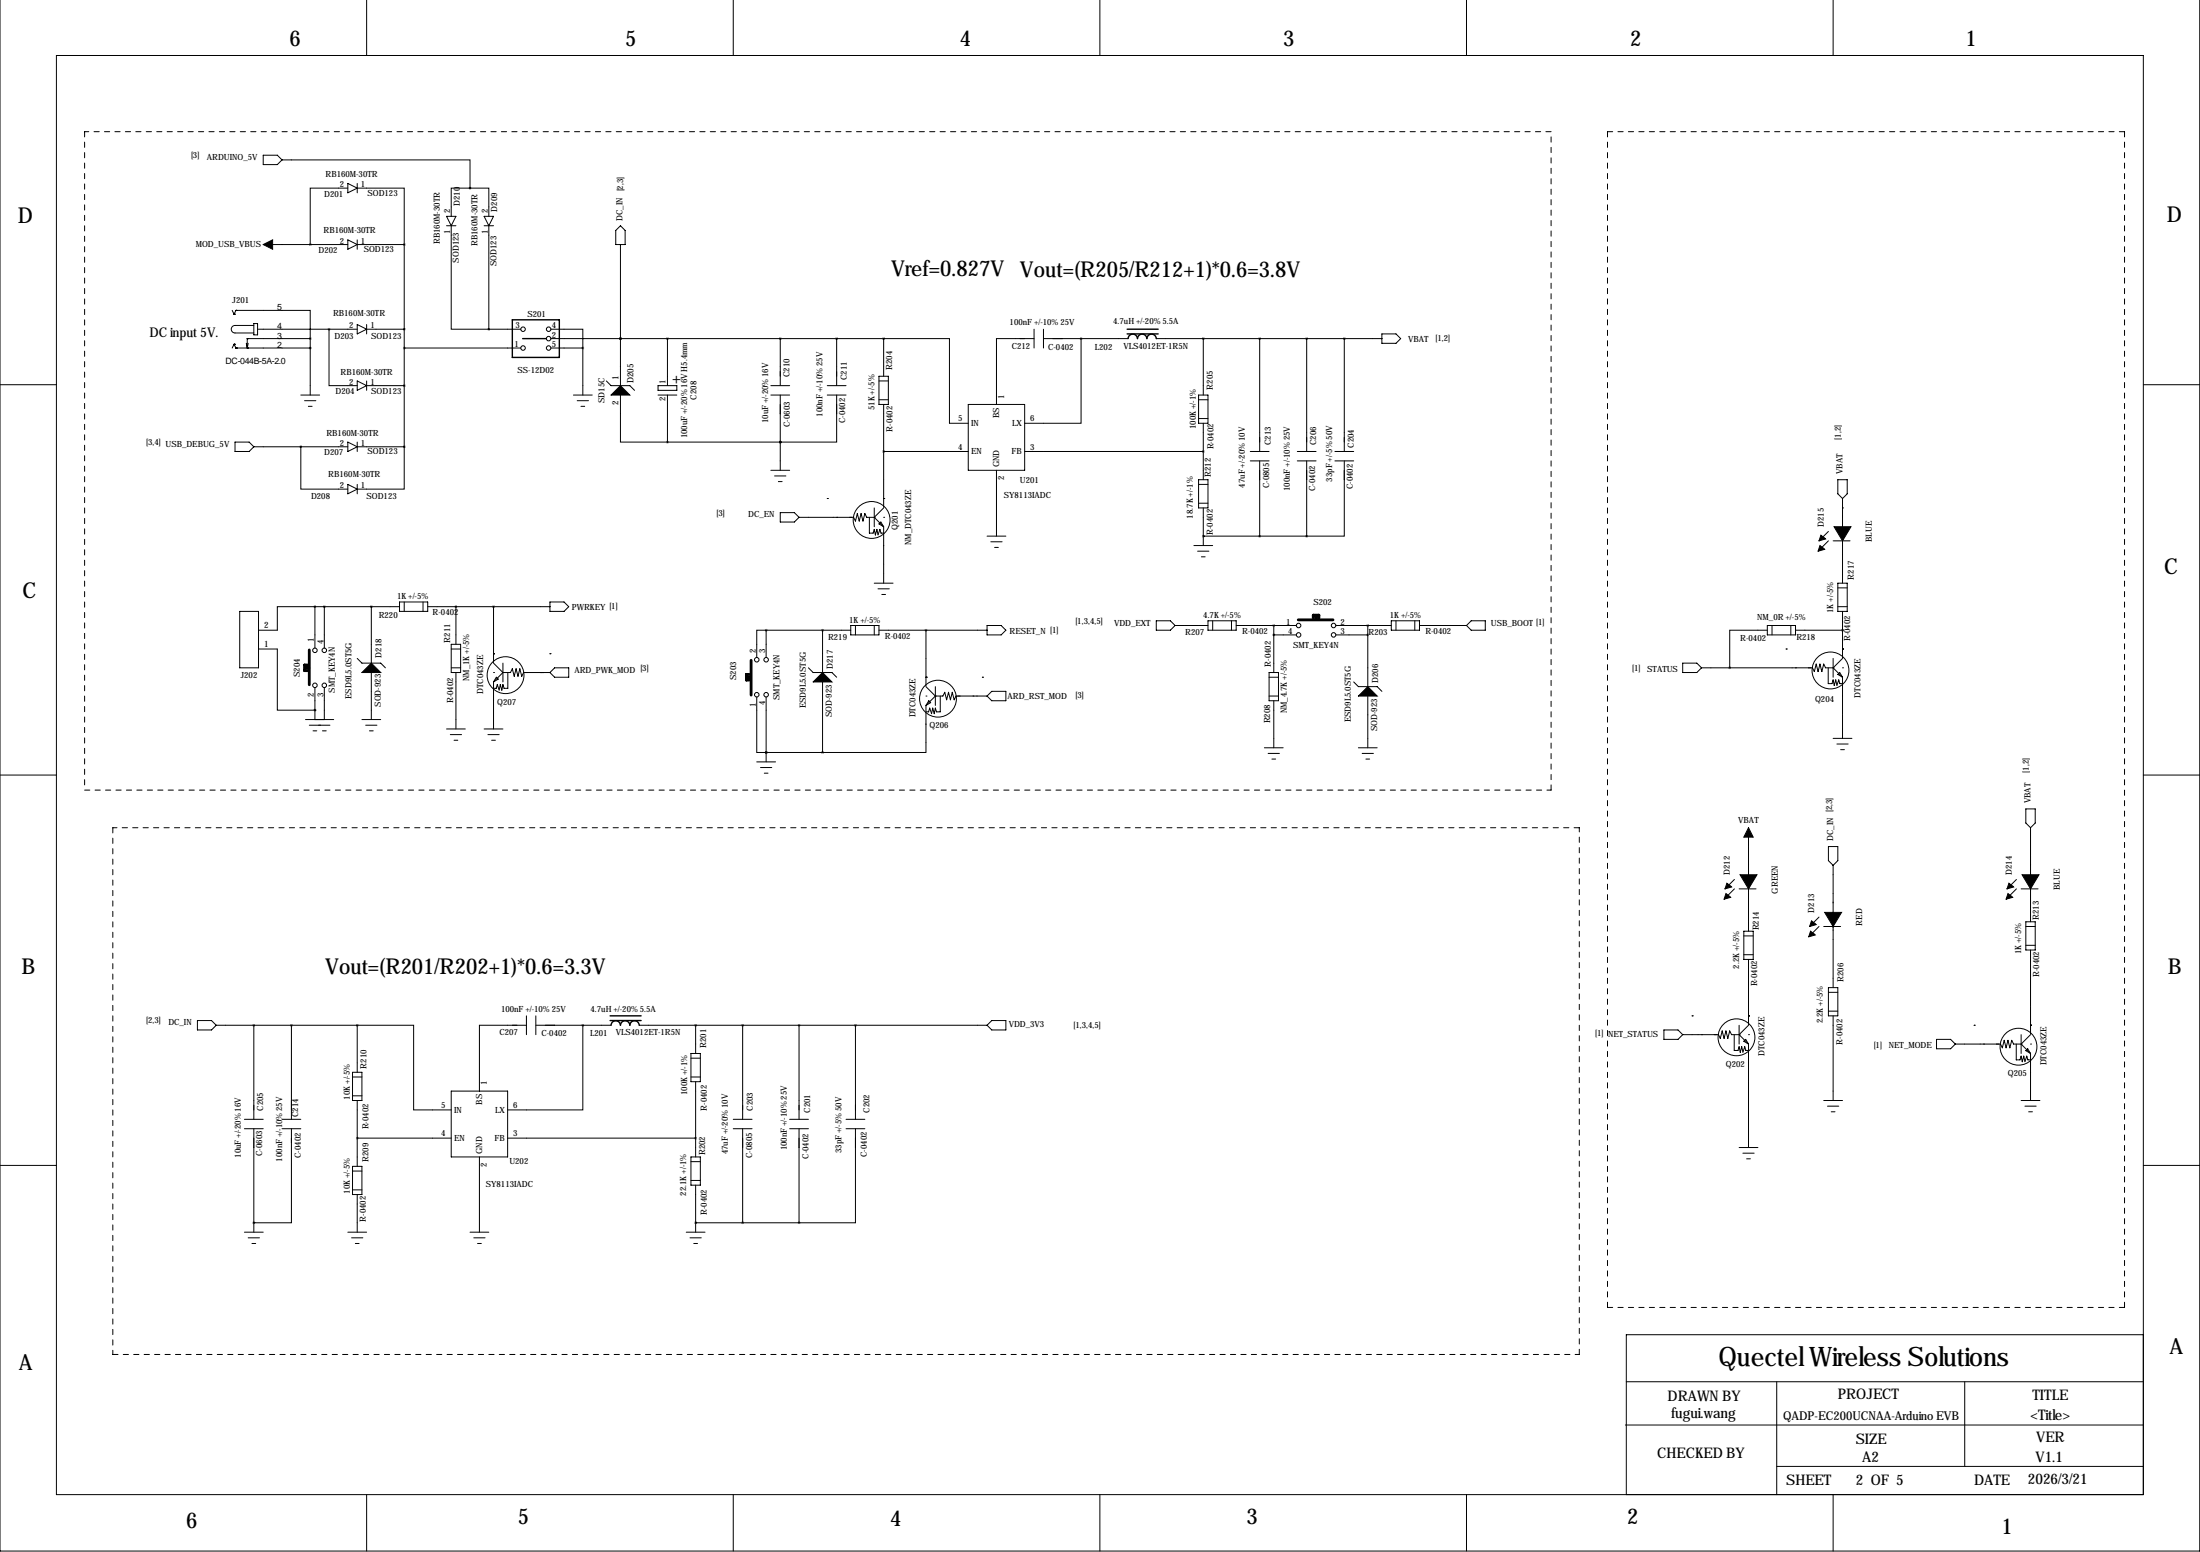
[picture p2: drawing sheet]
<svg xmlns="http://www.w3.org/2000/svg" width="594mm" height="419mm" viewBox="0 0 594 419" stroke-linecap="round" stroke-linejoin="round" font-family="sans-serif">
<g fill="none" stroke="#000" stroke-width=".27">
<path d="M0 -.1v418.9h594.4v-418.8M99.1 -.1v15.1M198.1 -.1v15.1M297.2 -.1v15.1M396.2 -.1v15.1M495.3 -.1v15.1M15.2 15h563.9v388.6h-563.9zM71.1 41.9h3.8l1.3 1.3-1.3 1.2h-3.8zM76.2 43.2h50.8v7.6M94 50.8h-10.2v15.2M94 49.5l2.5 1.3-2.5 1.3zM96.5 50.8h12.7v15.2"/>
<path d="M96.5 49.5v2.6M120.6 58.4h2.6l-1.3 2.6zM127 50.8h5.1v7.6M127 50.8h-5.1v7.6M130.8 58.4h2.5l-1.2 2.6zM71.1 66h22.9M94 64.8l2.5 1.2-2.5 1.3zM96.5 64.8v2.5M96.5 66h12.7M109.2 66v54.6M120.6 61h2.6M121.9 61v27.9h10.2"/>
<path d="M130.8 61h2.5M132.1 61v27.9M167.6 66v38.1M167.6 61l1.3 1.2v3.8h-2.5v-3.8zM62.7 83.8l.5 1M63.2 84.8h.1M63.2 93h.1M63.2 93l.6 1M63.2 93l-.5 1M63.8 83.8h.1M63.8 94h.1M63.8 83.8h20v7.6"/>
<path d="M63.8 94h20M63.8 83.8l-.6 1M66.5 92.7l.3 1.3M66.8 91.4h.1M66.8 94h.1M66.8 91.4h17M66.8 91.4v2.6M67.1 92.7l-.3 1.3M68.6 87.9h-5.1a1.02 1.02 0 0 0-1 1 1.02 1.02 0 0 0 1 1h5.1M68.6 87.4h1v3h-1zM69.6 88.9h26.9M83.8 91.4v15.3"/>
<path d="M88.9 88.9v15.2h7.6M96.5 87.6l2.6 1.3-2.6 1.3zM99.1 87.6v2.6M99.1 88.9h10.1M109.2 94h31.5M132.1 88.9h8.6M148.8 88.9h8.7v5.1M148.8 94h8.7M148.8 91.4h90M157.5 94v12.7M167.6 91.4h.1M180.3 91.4v12.7"/>
<path d="M210.8 91.4v12.7M226.1 91.4v12.7M238.8 91.4h17.7v22.9h5.1M238.8 91.4v10.2M279.4 91.4h-10.2v17.8M279.4 88.9v5.1M281.9 91.4h22.9M281.9 88.9v5.1M292.1 91.4v22.9h-15.2M312.4 91.4h61M325.1 91.4v15.3M340.4 91.4v30.5"/>
<path d="M353.1 91.4v30.5M363.2 91.4v30.5M373.4 90.2h3.8l1.3 1.2-1.3 1.3h-3.8zM0 103.9h15.2M63.5 119.4h3.8l1.3 1.2-1.3 1.3h-3.8zM81.3 106.7h5.1M82.3 108.2h3M83.3 109.7h1M94 119.4l2.5 1.2-2.5 1.3zM96.5 102.9l2.6 1.2-2.6 1.3zM96.5 119.4v2.5M99.1 102.9v2.5"/>
<path d="M99.1 104.1h10.1M154.9 106.7h5.1M156 108.2h3M157 109.7h1M163.8 102.9l1.3 1.2h5.1l1.2 1.3M167.6 106.7v12.7h12.7M177.8 104.1h5.1v1.3h-5.1zM177.8 106.7h5.1M180.3 106.7v12.7M180.3 119.4h30.5M208.3 104.1h5.1M208.3 106.7h5.1"/>
<path d="M210.8 119.4h.1M210.8 106.7v20.3M223.5 104.1h5.1M223.5 106.7h5.1M226.1 106.7v12.7h-15.3M237.5 101.6h2.5v7.6h-2.5zM237.5 107.9h2.5M237.5 102.9h2.5M238.8 109.2v27.8M261.6 109.2h15.3v17.8h-15.3zM323.8 106.7h2.6v7.6h-2.6zM323.8 107.9h2.6"/>
<path d="M323.8 113h2.6M325.1 114.3v15.2M579.1 103.9h15.3M68.6 120.6h25.4M81.3 120.6v11.5h12.7M94 130.8l2.5 1.3-2.5 1.2zM96.5 130.8v2.5M96.5 120.6h12.7M109.2 120.6v11.5h-12.7M208.3 127h5.1M209.3 128.5h3M210.3 130h1"/>
<path d="M210.8 138.4h3.8l1.3 1.3-1.3 1.3h-3.8zM215.9 139.7h14.7l.5 1 .5-2 .6 2 .5-2 .5 2 .5-2 .5 1h2M223.5 134.6h.1M226.1 139.7h.1M234.9 139.7v4.3h1l.3-1 .3 1.5 .4-1.5 .3 1.4M236.2 139.7h.1M236.2 137.2v5M236.2 139.7l2.6 2.5M238.8 139.7h.1M238.8 134.6h.1M238.8 137.2l-2.6 2.5M238.8 121.9h22.8"/>
<path d="M269.2 127v17.8M276.9 121.9h48.2M323.8 129.5h2.6v7.7h-2.6zM323.8 135.9h2.6M323.8 130.8h2.6M325.1 137.2v10.1M337.8 121.9h5.1M337.8 124.5h5.1M340.4 124.5v20.3M350.5 121.9h5.1M350.5 124.5h5.1M353.1 124.5v20.3"/>
<path d="M360.7 121.9h5.1M360.7 124.5h5.1M363.2 124.5v20.3h-10.1M496.6 129.5h2.5v3.8l-1.3 1.3-1.2-1.3zM497.8 137.2h.1M497.8 134.6v22.9M236.2 157.5h5.1M237.2 159h3.1M237.5 141.5l.5-.5 .8 1.2zM238.8 142.3v15.2M238.8 144h-.8l-.3-1-.5 1.5M266.7 144.8h5.1"/>
<path d="M267.7 146.3h3.1M268.7 147.8h1M322.6 147.3h5.1M323.6 148.8h3M324.6 150.4h1M325.1 144.8h.1M325.1 144.8h28M494 143.5l-2.5 2.6M494 146.1l-2.5 2.5M495.3 146.1h4.6M496.6 157.5h2.5v7.6h-2.5zM496.6 158.8h2.5"/>
<path d="M64.8 165.1h5v15.2h-5zM69.8 175.3h5.1v16.5h10.2M85.1 163.8h-10.2v6.4h-5.1M85.1 163.8h22.8M85.1 163.8v11.2M87.6 163.8v11.2M96.5 177.8l1.3 1.3h5.1l1.2 1.2M100.3 163.8v15.3M107.9 162.6h7.7v2.5h-7.7zM109.2 162.6v2.5M114.3 162.6v2.5M115.6 163.8h33"/>
<path d="M121.9 174h2.6v7.6h-2.6zM121.9 175.3h2.6M123.2 163.8v10.2M133.3 176.5h.1M133.3 179.1l2.6 2.5M133.3 163.8v15.1M135.9 179.1v5M148.6 176.5h.1M148.6 162.6h3.8l1.3 1.2-1.3 1.3h-3.8zM207 170.2h-2.5v7.3M207 170.2h22.9M207 170.2v7.3"/>
<path d="M222.2 170.2v11.4M229.9 168.9h7.6v2.5h-7.6zM231.1 168.9v2.5M236.2 168.9v2.5M237.5 170.2h29.2M238.3 160.5h1M250.2 170.2v15.1M266.7 168.9h3.8l1.3 1.3-1.3 1.2h-3.8zM312.4 167.6h3.8l1.3 1.3-1.3 1.3h-3.8zM317.5 168.9h8.9M326.4 167.6h7.6v2.6h-7.6zM327.7 167.6v2.6"/>
<path d="M332.7 167.6v2.6M334 168.9h16.3M344.2 171.4h6.1M344.2 168.9v12.7M360.9 168.9h15M360.9 171.4h8.7M369.6 168.9v16.5M375.9 167.6h7.6v2.6h-7.6zM377.2 167.6v2.6M382.3 167.6v2.6M383.5 168.9h12.7M396.2 168.9l1.3-1.3h3.8v2.6h-3.8z"/>
<path d="M454.7 179.1h3.8l1.2 1.2-1.2 1.3h-3.8zM477.5 170.2h-10.1v10.1M477.5 168.9h7.6v2.5h-7.6zM478.8 168.9v2.5M482.6 175.3h.1M483.9 168.9v2.5M485.1 170.2h12.7M495.3 177.8v5.1M496.6 163.8h2.5M497.8 175.3h.1M497.8 170.2h.1M497.8 177.8l-2.5 2.5"/>
<path d="M497.8 165.1v12.5M82.5 194.3h7.7M83.6 195.8h5.6M84.6 197.4h1M85.1 191.8h.1M85.1 185.7v8.6M87.1 197.4h1M87.6 185.7v8.6M97.8 194.3h5.1M98.8 195.8h3.1M99.8 197.4h1M100.3 181.6v12.7"/>
<path d="M120.6 196.8h5.1M121.7 198.4h3M121.9 180.3h2.6M122.7 199.9h1M123.2 181.6v15.2M130.8 196.8h5.1M131.8 198.4h3.1M132.8 199.9h1.1M133.3 181.6h.1M133.3 184.3v12.5M133.3 185.9h.8l.3-1 .5 1.5M134.1 182.9l.5 .5-1.3 .7z"/>
<path d="M135.9 181.6h.1M135.9 181.6h2l.5-1 .5 2 .5-2 .6 2 .5-2 .5 2 .5-1h7.1M135.9 181.6l-2.6 2.5M137.2 181.6v4.3h-1l-.3-1-.3 1.5-.4-1.5-.3 1.4M146 181.6h.1M148.6 181.6l1.3-1.3h3.8v2.6h-3.8zM204.5 188.2v15h2.5M207 188.2v17.5M218.4 180.3l1.3 1.3h5.1l1.3 1.3M222.2 184.1v19.1M250.2 188h.1M250.2 182.9h.1"/>
<path d="M250.2 190.6v12.6h-28M250.2 185.4l2.5 2.6M250.2 192.2h.7l.3-1 .5 1.5M251 189.2l.5 .5-1.3 .8zM252.7 188h.1M252.7 185.4v5.1M252.7 188l-2.5 2.5M252.7 188h2.1l.5-1.1 .5 2.1 .5-2.1 .5 2.1 .5-2.1 .5 2.1 .5-1h8.4M254.1 188v4.2h-1.1l-.3-1-.3 1.5-.4-1.5-.3 1.4M262.9 188h.1M265.4 182.9h.1M268 186.7h3.8v2.5h-3.8l-1.3-1.2z"/>
<path d="M342.9 181.6h2.5v7.6h-2.5zM342.9 188h2.5M342.9 182.9h2.5M344.2 189.2v12.7M365.8 184.1l1.2 1.3h5.1l1.3 1.3M369.6 188v13.9M459.7 180.3h30l.5 1.1 .5-2.1 .5 2.1 .5-2.1 .6 2.1 .5-2.1 .5 1h2M485.1 180.3h.1M494 180.3v4.3h1l.3-1 .3 1.5 .4-1.5 .3 1.4M495.3 180.3h.1M495.3 180.3l2.5 2.6M495.3 199.4h5.1"/>
<path d="M496.6 182.1l.5-.5 .7 1.3zM497.8 180.3h.1M497.8 183v16.4M497.8 184.6h-.7l-.3-1-.5 1.5M0 209.3h15.2M204.5 205.7h5M205.5 207.3h3M206.5 208.8h1M207 203.2h.1M207 203.2h15.2M341.6 201.9h5.1M342.6 203.5h3.1"/>
<path d="M343.7 205h1M367 201.9h5.1M368 203.5h3.1M369.1 205h1M496.3 200.9h3.1M497.3 202.4h1M547.4 218.4h2.5v3.8l-1.3 1.3-1.2-1.3zM579.1 209.3h15.3M468.6 237.5l-2.5 2.5M472.4 223.5v28M494 228.6h2.6v3.8l-1.3 1.3-1.3-1.3zM495.3 233.7v33"/>
<path d="M544.8 237.5l-2.5 2.5M548.6 223.5v25.4M468.6 240l-2.5 2.6M469.9 240h4.6M471.2 251.5h2.5v7.6h-2.5zM471.2 257.8h2.5M471.2 252.7h2.5M472.4 259.1v17.6M491.5 247.6l-2.6 2.6M491.5 250.2l-2.6 2.5M492.8 250.2h4.5M544.8 240l-2.5 2.6"/>
<path d="M546.1 240h4.6M547.4 248.9h2.5v7.6h-2.5zM547.4 255.3h2.5M547.4 250.2h2.5M548.6 256.5v22.7M53.3 275.6h3.8l1.3 1.3-1.3 1.2h-3.8zM58.4 276.9h38.1M68.6 276.9v25.4M78.7 276.9v25.4M96.5 276.9h15.3v22.8h10.1M96.5 276.9v12.7M142.2 276.9h-12.7v17.7"/>
<path d="M142.2 274.3v5.1M144.8 276.9h20.3M144.8 274.3v5.1M157.5 276.9v22.8h-20.3M172.7 276.9h94M188 276.9v7.6M200.7 276.9v25.4M215.9 276.9v25.4M231.1 276.9v25.4M268 275.6h3.8v2.5h-3.8l-1.3-1.2zM449.6 278.1h3.8l1.3 1.3-1.3 1.3h-3.8zM454.7 279.4h9.6l.5 1 .5-2 .5 2 .5-2 .6 2 .5-2 .5 1h2"/>
<path d="M457.2 274.3h.1M459.7 279.4h.1M468.6 279.4v4.3h1l.3-1 .3 1.5 .4-1.5 .3 1.4M469.9 279.4h.1M469.9 276.9v5M469.9 279.4l2.5 2.5M472.4 279.4h.1M472.4 274.3h.1M472.4 276.9l-2.5 2.5M494 266.7h2.6v7.6h-2.6zM494 273h2.6M494 268h2.6"/>
<path d="M495.3 274.3v22.9M533.4 276.9h.1M546.1 279.4v5.1M548.6 276.9h.1M548.6 279.4l-2.5 2.5M95.2 290.8h2.6M95.2 289.6h2.6v7.6h-2.6zM95.2 295.9h2.6M96.5 297.2v17.8M121.9 294.6h15.3v17.8h-15.3zM186.7 284.5h2.5v7.6h-2.5zM186.7 290.8h2.5"/>
<path d="M186.7 285.8h2.5M188 292.1v20.3M471.2 281.2l.5-.5 .7 1.2zM472.4 282v27.9M472.4 283.7h-.7l-.3-1-.5 1.5M492.8 297.2h5M493.8 298.7h3M523.2 280.7h3.8l1.3 1.2-1.3 1.3h-3.8zM528.3 281.9h12.2l.5 1.1 .5-2.1 .5 2.1 .5-2.1 .6 2.1 .5-2.1 .5 1h2M535.9 281.9h.1M544.8 281.9v4.3h1l.3-1 .3 1.5 .4-1.5 .3 1.4M546.1 281.9h.1"/>
<path d="M546.1 297.2h5.1M546.1 281.9l2.5 2.6M547.1 298.7h3.1M547.4 283.7l.5-.5 .7 1.3zM548.6 281.9h.1M548.6 284.6v12.6M548.6 286.2h-.7l-.3-1-.5 1.5M0 314.7h15.2M66 302.3h5.1M66 304.8h5.1M68.6 304.8v27.9M76.2 302.3h5.1"/>
<path d="M76.2 304.8h5.1M78.7 304.8v25.4h-10.1M95.2 315h2.6v7.6h-2.6zM95.2 316.2h2.6M96.5 307.3h25.4M129.5 312.4v20.3M137.2 307.3h50.8M186.7 312.4h2.5v7.6h-2.5zM186.7 318.8h2.5M186.7 313.7h2.5M198.1 302.3h5.1M198.1 304.8h5.1"/>
<path d="M200.7 304.8v25.4M213.4 302.3h5M213.4 304.8h5M215.9 304.8v25.4M228.6 302.3h5.1M228.6 304.8h5.1M231.1 304.8v25.4h-15.2M469.9 309.9h5.1M470.9 311.4h3.1M471.9 312.9h1M494.8 300.2h1M548.1 300.2h1"/>
<path d="M579.1 314.7h15.3M66 332.7h5.1M67.1 334.3h3M68.1 335.8h1M68.6 330.2h.1M94 332.7h5.1M95 334.3h3M95.2 321.3h2.6M96 335.8h1M96.5 322.6v10.1M127 332.7h5.1M128 334.3h3.1"/>
<path d="M129 335.8h1M185.4 332.7h5.1M186.4 334.3h3.1M187.5 335.8h1M188 330.2h.1M188 320v12.7M188 330.2h27.9M439.4 373.1h139.7M480.1 373.1v30.5M530.9 373.1v22.9M579.1 360.4h-139.7v43.2M439.2 384.8h139.9"/>
<path d="M480.1 396h99M99.1 403.6v15.2M198.1 403.6v15.2M297.2 403.6v15.2M396.2 403.6v15.2M495.3 403.6v15.2"/>
<circle cx="141.3" cy="88.9" r=".61"/>
<circle cx="141.3" cy="94" r=".61"/>
<circle cx="148.2" cy="88.9" r=".61"/>
<circle cx="148.2" cy="94" r=".61"/>
<circle cx="148.2" cy="91.4" r=".61"/>
<circle cx="235.5" cy="140.4" r="5"/>
<circle cx="85.1" cy="175.6" r=".61"/>
<circle cx="87.6" cy="175.6" r=".61"/>
<circle cx="204.5" cy="178.2" r=".61"/>
<circle cx="207" cy="178.2" r=".61"/>
<circle cx="350.9" cy="171.4" r=".61"/>
<circle cx="350.9" cy="168.9" r=".61"/>
<circle cx="360.3" cy="171.4" r=".61"/>
<circle cx="360.3" cy="168.9" r=".61"/>
<circle cx="85.1" cy="185.1" r=".61"/>
<circle cx="87.6" cy="185.1" r=".61"/>
<circle cx="136.6" cy="182.3" r="5"/>
<circle cx="204.5" cy="187.6" r=".61"/>
<circle cx="207" cy="187.6" r=".61"/>
<circle cx="253.4" cy="188.7" r="5"/>
<circle cx="494.6" cy="181.1" r="5"/>
<circle cx="469.2" cy="280.1" r="5"/>
<circle cx="545.4" cy="282.7" r="5"/>
</g>
<path d="M22.9 35.6v177.8M419.1 35.6h-396.2M434.3 35.6v317.5M574 35.6h-139.7M22.9 213.4h396.2M419.1 213.4v-177.8M30.5 223.5v142.3M426.7 223.5h-396.2M434.3 353.1h139.7M574 353.1v-317.5M30.5 365.8h396.2M426.7 365.8v-142.3" fill="none" stroke="#000" stroke-width=".27" stroke-dasharray="1.4 1.4"/>
<path d="M138.4 86.4h12.7v10.1h-12.7zM141.2 91.4h6.4M304.5 90.2h8.4M304.5 88.9h8.4M304.8 91.4a1.27 1.27 0 0 1 1.3-1.2 1.27 1.27 0 0 1 1.2 1.2M307.3 91.4a1.27 1.27 0 0 1 1.3-1.2 1.27 1.27 0 0 1 1.3 1.2M309.9 91.4a1.27 1.27 0 0 1 1.3-1.2 1.27 1.27 0 0 1 1.2 1.2M164.8 275.6h8.4M164.8 274.3h8.4M165.1 276.8a1.27 1.27 0 0 1 1.3-1.2 1.27 1.27 0 0 1 1.2 1.3M167.6 276.8a1.27 1.27 0 0 1 1.3-1.2 1.27 1.27 0 0 1 1.3 1.3M170.2 276.8a1.27 1.27 0 0 1 1.3-1.2 1.27 1.27 0 0 1 1.2 1.3" fill="none" stroke="#000" stroke-width=".38"/>
<g fill="#000" stroke="#000" stroke-width=".27">
<path d="M71.1 66l2.6-1.2v2.5zM167.6 104.1l2.6 2.6h-5.1zM491.7 147.3l1.3 1-1.8 .5zM492 144.5l1.3 1-1.8 .6zM497.8 142.2h2.3l-2.3 3.9zM495.6 142.2h2.2v3.9zM100.3 179.1l2.6 2.5h-5.1zM222.2 181.6l2.6 2.5h-5.1zM369.6 185.4l2.5 2.6h-5.1zM472.4 236.2h2.3l-2.3 3.8zM470.2 236.2h2.2v3.8zM472.4 223.5l1.3 2.6h-2.5z"/>
<path d="M548.6 236.2h2.3l-2.3 3.8zM546.4 236.2h2.2v3.8zM466.3 241.3l1.3 1-1.8 .5zM466.6 238.5l1.3 1-1.8 .5zM489.2 251.5l1.3 1-1.8 .5zM489.5 248.7l1.2 1-1.8 .5zM495.3 246.4h2.3l-2.3 3.8zM493 246.4h2.3v3.8zM542.5 241.3l1.3 1-1.8 .5zM542.8 238.5l1.3 1-1.8 .5z"/>
</g>
<path d="M83.1 179.6h-.8v1.5h.8M83.6 175.5v9.4M202.9 178.3v9.4M350.8 167.4h9.4M354.8 166.9v-.8h1.6v.8M202.4 182.1h-.7v1.5h.7" fill="none" stroke="#000" stroke-width=".76"/>
<path d="M355.6 166.4v.7M82.5 180.3h.8M201.9 182.9h.8" fill="none" stroke="#000" stroke-width="1"/>
<path d="M167.6 91.4a.05 .05 0 0 0 .1 0 .05 .05 0 0 0-.1 0zM226 91.4a.05 .05 0 0 0 .1 0 .05 .05 0 0 0-.1 0zM187.9 307.3a.05 .05 0 0 0 .1 0 .05 .05 0 0 0-.1 0zM200.6 276.9a.05 .05 0 0 0 .1 0 .05 .05 0 0 0-.1 0zM200.6 330.2a.05 .05 0 0 0 .1 0 .05 .05 0 0 0-.1 0zM353 91.4a.05 .05 0 0 0 .1 0 .05 .05 0 0 0-.1 0zM340.3 91.4a.05 .05 0 0 0 .1 0 .05 .05 0 0 0-.1 0zM340.3 144.8a.05 .05 0 0 0 .1 0 .05 .05 0 0 0-.1 0zM353 144.8a.05 .05 0 0 0 .1 0 .05 .05 0 0 0-.1 0zM231.1 276.9a.05 .05 0 0 0 .1 0 .05 .05 0 0 0-.1 0zM78.7 276.9a.05 .05 0 0 0 .1 0 .05 .05 0 0 0-.1 0zM238.7 91.4a.05 .05 0 0 0 .1 0 .05 .05 0 0 0-.1 0zM238.7 121.9a.05 .05 0 0 0 .1 0 .05 .05 0 0 0-.1 0zM187.9 276.9a.05 .05 0 0 0 .1 0 .05 .05 0 0 0-.1 0zM187.9 330.2a.05 .05 0 0 0 .1 0 .05 .05 0 0 0-.1 0zM467.3 180.3a.05 .05 0 0 0 .1 0 .05 .05 0 0 0-.1 0zM497.8 170.2a.05 .05 0 0 0 .1 0 .05 .05 0 0 0-.1 0zM100.3 163.8a.05 .05 0 0 0 .1 0 .05 .05 0 0 0-.1 0zM222.2 170.2a.05 .05 0 0 0 .1 0 .05 .05 0 0 0-.1 0zM87.6 163.8a.05 .05 0 0 0 .1 0 .05 .05 0 0 0-.1 0zM222.2 203.2a.05 .05 0 0 0 .1 0 .05 .05 0 0 0-.1 0zM369.5 168.9a.05 .05 0 0 0 .1 0 .05 .05 0 0 0-.1 0zM369.5 171.5a.05 .05 0 0 0 .1 0 .05 .05 0 0 0-.1 0zM344.1 168.9a.05 .05 0 0 0 .1 0 .05 .05 0 0 0-.1 0zM344.1 171.5a.05 .05 0 0 0 .1 0 .05 .05 0 0 0-.1 0zM167.6 91.4a.05 .05 0 0 0 .1 0 .05 .05 0 0 0-.1 0zM180.3 91.4a.05 .05 0 0 0 .1 0 .05 .05 0 0 0-.1 0zM180.3 119.4a.05 .05 0 0 0 .1 0 .05 .05 0 0 0-.1 0zM133.3 163.8a.05 .05 0 0 0 .1 0 .05 .05 0 0 0-.1 0z" fill="#000" stroke="#000" stroke-width=".63"/>
<text font-size="7.3" x="464.3" y="368.8">Quectel Wireless Solutions</text>
<g font-size="5.9">
<text x="78.2" y="12.4">6</text>
<text x="168.9" y="12.4">5</text>
<text x="259.3" y="12.4">4</text>
<text x="346.7" y="12.4">3</text>
<text x="440.4" y="12.4">2</text>
<text x="531.1" y="12.4">1</text>
<text x="585.5" y="59.9">D</text>
<text x="4.8" y="60.2">D</text>
<text x="240.8" y="74.4">Vref=0.827V Vout=(R205/R212+1)*0.6=3.8V</text>
<text x="584.7" y="154.9">C</text>
<text x="6.1" y="161.5">C</text>
<text x="5.8" y="263.1">B</text>
<text x="87.9" y="262.9">Vout=(R201/R202+1)*0.6=3.3V</text>
<text x="585.7" y="263.1">B</text>
<text x="586.2" y="365.8">A</text>
<text x="5.1" y="370.1">A</text>
<text x="50.3" y="412.6">6</text>
<text x="139.9" y="411.6">5</text>
<text x="240.5" y="412.1">4</text>
<text x="336.8" y="411.6">3</text>
<text x="439.7" y="411.6">2</text>
<text x="540.8" y="414.2">1</text>
</g>
<text font-size="4.6" x="183.9" y="103.7" transform="rotate(-90 183.9 103.7)">+</text>
<g font-size="4">
<text x="496.6" y="377.7">PROJECT</text>
<text x="549.1" y="378">TITLE</text>
<text x="450.6" y="378.2">DRAWN BY</text>
<text x="451.5" y="382.8">fugui.wang</text>
<text x="548.6" y="383.3">&lt;Title&gt;</text>
<text x="501.4" y="389.9">SIZE</text>
<text x="550.2" y="389.4">VER</text>
<text x="447.8" y="393.7">CHECKED BY</text>
<text x="503.2" y="394.8">A2</text>
<text x="550" y="394.8">V1.1</text>
<text x="482.6" y="401.1">SHEET</text>
<text x="501.4" y="401.1">2 OF 5</text>
<text x="533.4" y="401.1">DATE</text>
<text x="547.9" y="400.9">2026/3/21</text>
</g>
<text font-size="3.6" x="40.4" y="90.9">DC input 5V.</text>
<text font-size="3.3" x="481.8" y="383.4">QADP-EC200UCNAA-Arduino EVB</text>
<g font-size="2.4">
<text x="74.9" y="83.8">5</text>
<text x="74.9" y="88.9">4</text>
<text x="74.9" y="94">2</text>
<text x="74.9" y="91.4">3</text>
<text x="61" y="98.4">DC-044B-5A-2.0</text>
<text x="167.1" y="102.6" transform="rotate(-90 167.1 102.6)">1</text>
<text x="171.2" y="103.5" transform="rotate(-90 171.2 103.5)">D205</text>
<text x="167.1" y="109.4" transform="rotate(-90 167.1 109.4)">2</text>
<text x="71.4" y="169.7">2</text>
<text x="71.4" y="174.8">1</text>
</g>
<g font-size="2.3">
<text x="51.6" y="42.7">[3]</text>
<text x="55.9" y="43.2">ARDUINO_5V</text>
<text x="87.9" y="47.8">RB160M-30TR</text>
<text x="87.6" y="53.1">D201</text>
<text x="91.8" y="50.5">2</text>
<text x="97.5" y="50.5">1</text>
<text x="99.3" y="52.8">SOD123</text>
<text x="121.7" y="57.4" transform="rotate(-90 121.7 57.4)">2</text>
<text x="124.2" y="55.7" transform="rotate(-90 124.2 55.7)">D210</text>
<text x="131.8" y="57.4" transform="rotate(-90 131.8 57.4)">2</text>
<text x="134.4" y="57.2" transform="rotate(-90 134.4 57.2)">D209</text>
<text x="168.2" y="59.7" transform="rotate(-90 168.2 59.7)">DC_IN [2,3]</text>
<text x="87.4" y="63">RB160M-30TR</text>
<text x="91.8" y="65.8">2</text>
<text x="97.5" y="65.8">1</text>
<text x="118.9" y="66" transform="rotate(-90 118.9 66)">RB160M-30TR</text>
<text x="121.7" y="63.2" transform="rotate(-90 121.7 63.2)">1</text>
<text x="131.8" y="63.2" transform="rotate(-90 131.8 63.2)">1</text>
<text x="52.9" y="66.8">MOD_USB_VBUS</text>
<text x="86.1" y="68.3">D202</text>
<text x="98.3" y="68.1">SOD123</text>
<text x="124" y="70.9" transform="rotate(-90 124 70.9)">SOD123</text>
<text x="129" y="66.5" transform="rotate(-90 129 66.5)">RB160M-30TR</text>
<text x="134.1" y="71.9" transform="rotate(-90 134.1 71.9)">SOD123</text>
<text x="62.7" y="81.8">J201</text>
<text x="90" y="85.4">RB160M-30TR</text>
<text x="94.3" y="88.6">2</text>
<text x="100.1" y="88.6">1</text>
<text x="139.3" y="88.6">3</text>
<text x="142.5" y="85.6">S201</text>
<text x="149.1" y="88.5">4</text>
<text x="272.8" y="87.9">100nF +/-10% 25V</text>
<text x="300.8" y="87.4">4.7uH +/-20% 5.5A</text>
<text x="90.4" y="91.4">D203</text>
<text x="100.3" y="91.4">SOD123</text>
<text x="139" y="93.7">1</text>
<text x="149.1" y="91.2">2</text>
<text x="149.1" y="93.6">5</text>
<text x="273.4" y="94.2">C212</text>
<text x="283.2" y="94.5">C-0402</text>
<text x="295.8" y="94.5">L202</text>
<text x="303.5" y="94.2">VLS4012ET-1R5N</text>
<text x="380.5" y="92.5">VBAT</text>
<text x="387.9" y="92.2">[1,2]</text>
<text x="92" y="101.4">RB160M-30TR</text>
<text x="139.8" y="100.6">SS-12D02</text>
<text x="213.4" y="101.9" transform="rotate(-90 213.4 101.9)">C210</text>
<text x="241" y="99.9" transform="rotate(-90 241 99.9)">R204</text>
<text x="90.6" y="106.4">D204</text>
<text x="94.3" y="103.9">2</text>
<text x="100.1" y="103.9">1</text>
<text x="100.3" y="106.4">SOD123</text>
<text x="179.8" y="103.6" transform="rotate(-90 179.8 103.6)">1</text>
<text x="188.2" y="107.9" transform="rotate(-90 188.2 107.9)">C208</text>
<text x="228.9" y="102.6" transform="rotate(-90 228.9 102.6)">C211</text>
<text x="271.3" y="107.7" transform="rotate(-90 271.3 107.7)">1</text>
<text x="327.7" y="105.2" transform="rotate(-90 327.7 105.2)">R205</text>
<text x="163.3" y="108.8" transform="rotate(-90 163.3 108.8)">SD15C</text>
<text x="179.8" y="108.4" transform="rotate(-90 179.8 108.4)">2</text>
<text x="222.3" y="112.5" transform="rotate(-90 222.3 112.5)">100nF +/-10% 25V</text>
<text x="236.3" y="110.8" transform="rotate(-90 236.3 110.8)">51K +/-5%</text>
<text x="258.9" y="113.8">5</text>
<text x="270" y="112.9" transform="rotate(-90 270 112.9)">BS</text>
<text x="278.4" y="113.8">6</text>
<text x="88.2" y="117.9">RB160M-30TR</text>
<text x="185.7" y="118.4" transform="rotate(-90 185.7 118.4)">100uF +/-20% 16V H5.4mm</text>
<text x="207.5" y="114.3" transform="rotate(-90 207.5 114.3)">10uF +/-20% 16V</text>
<text x="213.4" y="115.3" transform="rotate(-90 213.4 115.3)">C-0603</text>
<text x="228.4" y="114.3" transform="rotate(-90 228.4 114.3)">C-0402</text>
<text x="241.1" y="116.6" transform="rotate(-90 241.1 116.6)">R-0402</text>
<text x="262.4" y="115.1">IN</text>
<text x="273.5" y="115.1">LX</text>
<text x="323.1" y="115.9" transform="rotate(-90 323.1 115.9)">100K +/-1%</text>
<text x="497.3" y="118.8" transform="rotate(-90 497.3 118.8)">[1,2]</text>
<text x="39.5" y="120.2">[3,4] USB_DEBUG_5V</text>
<text x="87.6" y="122.9">D207</text>
<text x="91.8" y="120.4">2</text>
<text x="97.5" y="120.4">1</text>
<text x="99.3" y="122.7">SOD123</text>
<text x="258.9" y="121.4">4</text>
<text x="262.4" y="122.7">EN</text>
<text x="273.3" y="122.7">FB</text>
<text x="278.4" y="121.4">3</text>
<text x="327.9" y="121.3" transform="rotate(-90 327.9 121.3)">R-0402</text>
<text x="343.4" y="120.1" transform="rotate(-90 343.4 120.1)">C213</text>
<text x="355.6" y="120.1" transform="rotate(-90 355.6 120.1)">C206</text>
<text x="365.8" y="120.9" transform="rotate(-90 365.8 120.9)">C204</text>
<text x="88.7" y="128.8">RB160M-30TR</text>
<text x="91.8" y="131.8">2</text>
<text x="97.5" y="131.8">1</text>
<text x="270" y="126.2" transform="rotate(-90 270 126.2)">GND</text>
<text x="271.3" y="129.7" transform="rotate(-90 271.3 129.7)">2</text>
<text x="275.6" y="130.3">U201</text>
<text x="327.2" y="128.8" transform="rotate(-90 327.2 128.8)">R212</text>
<text x="336.4" y="131.7" transform="rotate(-90 336.4 131.7)">47uF +/-20% 10V</text>
<text x="342.9" y="131.8" transform="rotate(-90 342.9 131.8)">C-0805</text>
<text x="359.9" y="130" transform="rotate(-90 359.9 130)">33pF +/-5% 50V</text>
<text x="497.8" y="128" transform="rotate(-90 497.8 128)">VBAT</text>
<text x="84" y="134.6">D208</text>
<text x="99" y="134.6">SOD123</text>
<text x="271.2" y="134.4">SY8113IADC</text>
<text x="348.5" y="132.6" transform="rotate(-90 348.5 132.6)">100nF +/-10% 25V</text>
<text x="355.4" y="132.6" transform="rotate(-90 355.4 132.6)">C-0402</text>
<text x="365.5" y="132.1" transform="rotate(-90 365.5 132.1)">C-0402</text>
<text x="193.6" y="139.5">[3]</text>
<text x="202.2" y="139.7">DC_EN</text>
<text x="242.6" y="143.1" transform="rotate(-90 242.6 143.1)">Q201</text>
<text x="322.3" y="140" transform="rotate(-90 322.3 140)">18.7K +/-1%</text>
<text x="492.8" y="142.3" transform="rotate(-90 492.8 142.3)">D215</text>
<text x="246.2" y="147.2" transform="rotate(-90 246.2 147.2)">NM_DTC043ZE</text>
<text x="327.7" y="144.5" transform="rotate(-90 327.7 144.5)">R-0402</text>
<text x="505.7" y="146.3" transform="rotate(-90 505.7 146.3)">BLUE</text>
<text x="107.3" y="161.8">1K +/-5%</text>
<text x="500.9" y="156.5" transform="rotate(-90 500.9 156.5)">R217</text>
<text x="102.3" y="166.9">R220</text>
<text x="116.9" y="166.1">R-0402</text>
<text x="154.5" y="164.7">PWRKEY [1]</text>
<text x="325.1" y="166.9">4.7K +/-5%</text>
<text x="354.9" y="163.3">S202</text>
<text x="375.5" y="166.9">1K +/-5%</text>
<text x="474.8" y="167.4">NM_0R +/-5%</text>
<text x="495.3" y="165.5" transform="rotate(-90 495.3 165.5)">1K +/-5%</text>
<text x="84.8" y="173.5" transform="rotate(-90 84.8 173.5)">1</text>
<text x="87.4" y="174" transform="rotate(-90 87.4 174)">4</text>
<text x="121.7" y="173.5" transform="rotate(-90 121.7 173.5)">R211</text>
<text x="223.7" y="172.7">R219</text>
<text x="229.5" y="168.2">1K +/-5%</text>
<text x="239.1" y="172.5">R-0402</text>
<text x="272.8" y="171.2">RESET_N [1]</text>
<text x="290.6" y="168.4">[1,3,4,5]</text>
<text x="301" y="168.9">VDD_EXT</text>
<text x="320.3" y="171.4">R207</text>
<text x="335.6" y="171.2">R-0402</text>
<text x="347.6" y="168.7">1</text>
<text x="348.1" y="171.2">4</text>
<text x="362.2" y="168.7">2</text>
<text x="362.2" y="171.2">3</text>
<text x="369.8" y="171.4">R203</text>
<text x="385.1" y="171.2">R-0402</text>
<text x="402.8" y="168.9">USB_BOOT [1]</text>
<text x="470.2" y="173">R-0402</text>
<text x="485.4" y="172.7">R218</text>
<text x="499.9" y="173.2" transform="rotate(-90 499.9 173.2)">R-0402</text>
<text x="103.1" y="177.6" transform="rotate(-90 103.1 177.6)">D218</text>
<text x="204.2" y="176.3" transform="rotate(-90 204.2 176.3)">2</text>
<text x="206.8" y="176.3" transform="rotate(-90 206.8 176.3)">3</text>
<text x="349.4" y="175">SMT_KEY4N</text>
<text x="65.1" y="183">J202</text>
<text x="81" y="182.8" transform="rotate(-90 81 182.8)">S204</text>
<text x="126.8" y="183.9" transform="rotate(-90 126.8 183.9)">NM_1K +/-5%</text>
<text x="155.2" y="181.6">ARD_PWK_MOD [3]</text>
<text x="198.9" y="183.6" transform="rotate(-90 198.9 183.6)">S203</text>
<text x="225" y="180.6" transform="rotate(-90 225 180.6)">D217</text>
<text x="343.4" y="180" transform="rotate(-90 343.4 180)">R-0402</text>
<text x="372.4" y="184.4" transform="rotate(-90 372.4 184.4)">D206</text>
<text x="441" y="181.1">[1]</text>
<text x="445.1" y="181.4">STATUS</text>
<text x="84.8" y="188.1" transform="rotate(-90 84.8 188.1)">2</text>
<text x="87.4" y="188.1" transform="rotate(-90 87.4 188.1)">3</text>
<text x="90.4" y="187" transform="rotate(-90 90.4 187)">SMT_KEY4N</text>
<text x="95" y="188.7" transform="rotate(-90 95 188.7)">ESD9L5.0ST5G</text>
<text x="102.9" y="190.9" transform="rotate(-90 102.9 190.9)">SOD-923</text>
<text x="122.4" y="189.9" transform="rotate(-90 122.4 189.9)">R-0402</text>
<text x="130.6" y="187.4" transform="rotate(-90 130.6 187.4)">DTC043ZE</text>
<text x="134.3" y="190.3">Q207</text>
<text x="204.2" y="190.9" transform="rotate(-90 204.2 190.9)">1</text>
<text x="206.8" y="190.4" transform="rotate(-90 206.8 190.4)">4</text>
<text x="210.6" y="189.1" transform="rotate(-90 210.6 189.1)">SMT_KEY4N</text>
<text x="217.7" y="191.3" transform="rotate(-90 217.7 191.3)">ESD9L5.0ST5G</text>
<text x="272.2" y="188.7">ARD_RST_MOD</text>
<text x="290.6" y="188.5">[3]</text>
<text x="490.4" y="189.5">Q204</text>
<text x="502.7" y="188.4" transform="rotate(-90 502.7 188.4)">DTC043ZE</text>
<text x="224.8" y="193.6" transform="rotate(-90 224.8 193.6)">SOD-923</text>
<text x="247.4" y="193.7" transform="rotate(-90 247.4 193.7)">DTC043ZE</text>
<text x="251.2" y="196.6">Q206</text>
<text x="343.2" y="195.4" transform="rotate(-90 343.2 195.4)">R208</text>
<text x="347.7" y="192.7" transform="rotate(-90 347.7 192.7)">NM_4.7K +/-5%</text>
<text x="365" y="195.1" transform="rotate(-90 365 195.1)">ESD9L5.0ST5G</text>
<text x="372.1" y="197.5" transform="rotate(-90 372.1 197.5)">SOD-923</text>
<text x="548.1" y="208.7" transform="rotate(-90 548.1 208.7)">[1,2]</text>
<text x="548.6" y="216.9" transform="rotate(-90 548.6 216.9)">VBAT</text>
<text x="469.7" y="222.2">VBAT</text>
<text x="495.3" y="227.1" transform="rotate(-90 495.3 227.1)">DC_IN [2,3]</text>
<text x="467.4" y="236.3" transform="rotate(-90 467.4 236.3)">D212</text>
<text x="543.6" y="236.3" transform="rotate(-90 543.6 236.3)">D214</text>
<text x="480.3" y="241.3" transform="rotate(-90 480.3 241.3)">GREEN</text>
<text x="556.5" y="240.3" transform="rotate(-90 556.5 240.3)">BLUE</text>
<text x="475.2" y="251.2" transform="rotate(-90 475.2 251.2)">R214</text>
<text x="490.2" y="246.4" transform="rotate(-90 490.2 246.4)">D213</text>
<text x="503.2" y="250" transform="rotate(-90 503.2 250)">RED</text>
<text x="550.9" y="248.4" transform="rotate(-90 550.9 248.4)">R213</text>
<text x="546.1" y="257.7" transform="rotate(-90 546.1 257.7)">1K +/-5%</text>
<text x="469.9" y="261.6" transform="rotate(-90 469.9 261.6)">2.2K +/-5%</text>
<text x="550.9" y="263.8" transform="rotate(-90 550.9 263.8)">R-0402</text>
<text x="474.7" y="266.4" transform="rotate(-90 474.7 266.4)">R-0402</text>
<text x="498.1" y="265.2" transform="rotate(-90 498.1 265.2)">R206</text>
<text x="135.4" y="273.3">100nF +/-10% 25V</text>
<text x="159.6" y="273.3">4.7uH +/-20% 5.5A</text>
<text x="39.5" y="276.4">[2,3]</text>
<text x="45.5" y="276.9">DC_IN</text>
<text x="134.9" y="279.4">C207</text>
<text x="146.3" y="279.7">C-0402</text>
<text x="159.4" y="279.7">L201</text>
<text x="166.4" y="279.4">VLS4012ET-1R5N</text>
<text x="272.5" y="277.4">VDD_3V3</text>
<text x="290.1" y="277.6">[1,3,4,5]</text>
<text x="431" y="279.8">[1]</text>
<text x="434.5" y="280.2">NET_STATUS</text>
<text x="492.5" y="276.3" transform="rotate(-90 492.5 276.3)">2.2K +/-5%</text>
<text x="190.8" y="283" transform="rotate(-90 190.8 283)">R201</text>
<text x="476.8" y="285.2" transform="rotate(-90 476.8 285.2)">DTC043ZE</text>
<text x="497.8" y="282.1" transform="rotate(-90 497.8 282.1)">R-0402</text>
<text x="506.3" y="283">[1]</text>
<text x="510.4" y="283">NET_MODE</text>
<text x="553" y="287.7" transform="rotate(-90 553 287.7)">DTC043ZE</text>
<text x="99.1" y="288.6" transform="rotate(-90 99.1 288.6)">R210</text>
<text x="131.6" y="293.1" transform="rotate(-90 131.6 293.1)">1</text>
<text x="466.3" y="288">Q202</text>
<text x="542.5" y="290.6">Q205</text>
<text x="71.1" y="300" transform="rotate(-90 71.1 300)">C205</text>
<text x="94.5" y="296.9" transform="rotate(-90 94.5 296.9)">10K +/-5%</text>
<text x="119.2" y="299.2">5</text>
<text x="130.3" y="298.3" transform="rotate(-90 130.3 298.3)">BS</text>
<text x="138.7" y="299.2">6</text>
<text x="185.7" y="295.7" transform="rotate(-90 185.7 295.7)">100K +/-1%</text>
<text x="191" y="299.9" transform="rotate(-90 191 299.9)">R-0402</text>
<text x="203.5" y="300" transform="rotate(-90 203.5 300)">C203</text>
<text x="80.5" y="301.7" transform="rotate(-90 80.5 301.7)">C214</text>
<text x="99.6" y="305" transform="rotate(-90 99.6 305)">R-0402</text>
<text x="122.7" y="300.5">IN</text>
<text x="133.8" y="300.5">LX</text>
<text x="218.9" y="300.5" transform="rotate(-90 218.9 300.5)">C201</text>
<text x="235" y="300.5" transform="rotate(-90 235 300.5)">C202</text>
<text x="119.2" y="306.8">4</text>
<text x="122.7" y="308.1">EN</text>
<text x="130.3" y="311.7" transform="rotate(-90 130.3 311.7)">GND</text>
<text x="133.6" y="308.1">FB</text>
<text x="138.7" y="306.8">3</text>
<text x="190.5" y="311.9" transform="rotate(-90 190.5 311.9)">R202</text>
<text x="196.7" y="311.8" transform="rotate(-90 196.7 311.8)">47uF +/-20% 10V</text>
<text x="212.6" y="310.6" transform="rotate(-90 212.6 310.6)">100nF +/-10% 25V</text>
<text x="227.3" y="311.4" transform="rotate(-90 227.3 311.4)">33pF +/-5% 50V</text>
<text x="65" y="312.7" transform="rotate(-90 65 312.7)">10uF +/-20% 16V</text>
<text x="70.9" y="312.2" transform="rotate(-90 70.9 312.2)">C-0603</text>
<text x="76.2" y="313.7" transform="rotate(-90 76.2 313.7)">100nF +/-10% 25V</text>
<text x="81.3" y="312.7" transform="rotate(-90 81.3 312.7)">C-0402</text>
<text x="99.6" y="313.7" transform="rotate(-90 99.6 313.7)">R209</text>
<text x="131.6" y="315.1" transform="rotate(-90 131.6 315.1)">2</text>
<text x="137.6" y="314.5">U202</text>
<text x="203.2" y="312.7" transform="rotate(-90 203.2 312.7)">C-0805</text>
<text x="218.4" y="312.9" transform="rotate(-90 218.4 312.9)">C-0402</text>
<text x="234.2" y="312.4" transform="rotate(-90 234.2 312.4)">C-0402</text>
<text x="94.5" y="322.3" transform="rotate(-90 94.5 322.3)">10K +/-5%</text>
<text x="131.3" y="320.6">SY8113IADC</text>
<text x="185.4" y="322.9" transform="rotate(-90 185.4 322.9)">22.1K +/-1%</text>
<text x="98.8" y="329.9" transform="rotate(-90 98.8 329.9)">R-0402</text>
<text x="191" y="328.1" transform="rotate(-90 191 328.1)">R-0402</text>
</g>
</svg>
